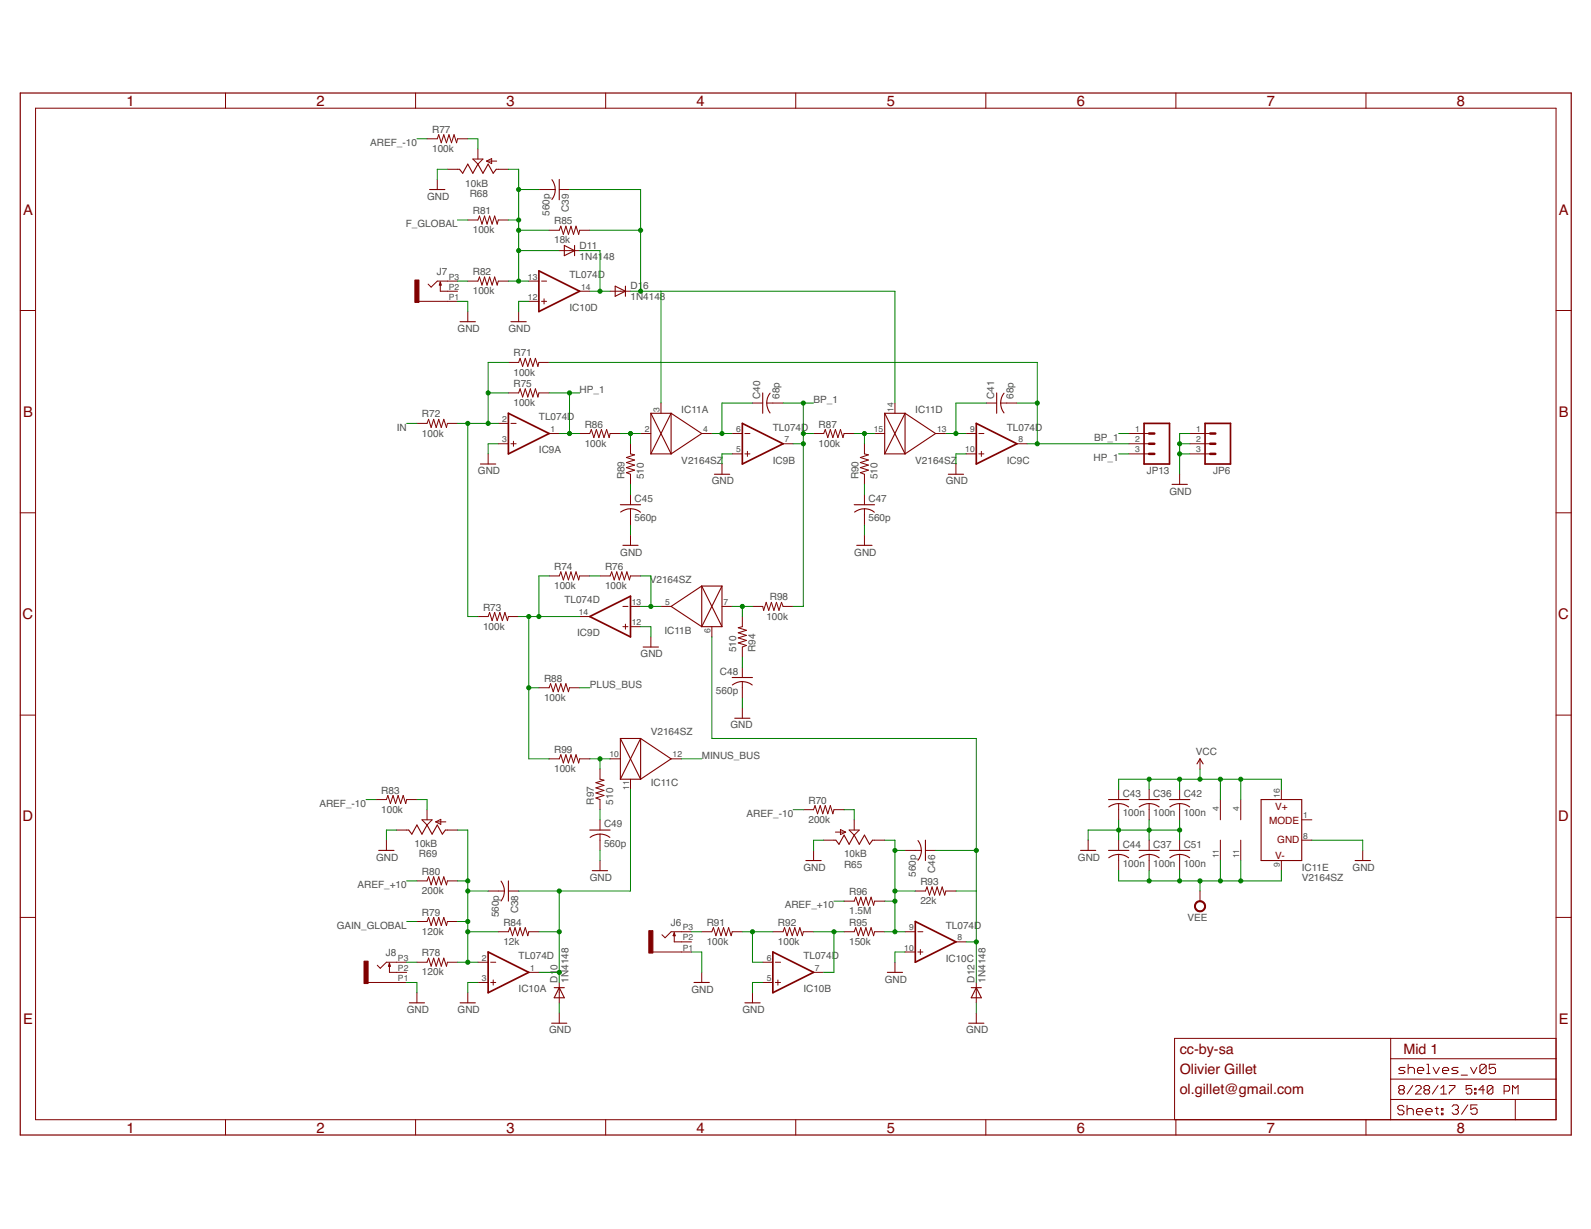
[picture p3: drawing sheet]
<svg xmlns="http://www.w3.org/2000/svg" width="279mm" height="216mm" viewBox="0 0 279 216" stroke-linecap="round" stroke-linejoin="round" font-family="sans-serif">
<g fill="none" stroke="#800000" stroke-width=".18">
<path d="M6.2 19h267.1v177.7h-267.1zM39.6 16.3v2.7M73 16.3v2.7M106.4 16.3v2.7M139.7 16.3v2.7M173.1 16.3v2.7M206.5 16.3v2.7M239.9 16.3v2.7M75 24.4h1.8l.2-.7 .5 1.4 .4-1.4 .5 1.4 .4-1.4 .5 1.4 .4-1.4 .5 1.4 .1-.7h1.8M76.8 31.5v1.8M78.6 29.7h2.1M82.1 38.7h1.8l.3-.7 .4 1.4 .5-1.4 .4 1.4 .5-1.4 .4 1.4 .5-1.4 .4 1.4 .2-.7h1.8"/>
<path d="M83 27.9h1.8l-.9 .9zM83.9 26.2v1.7M85.4 28.3h1.8M85.4 28.3l.9-.4v.8zM87.1 29.7h2.2M94.6 33.3h2.9M98.2 33.3h1.8M3.6 54.5h2.6M73.6 52.9h6.7M77.3 49.6v1.6h3M80.3 49.4h-3.5l-1.1 1-.5-.5M82.1 49.4h1.8l.3-.7 .4 1.4 .5-1.4 .4 1.4 .5-1.4 .4 1.4 .5-1.4 .4 1.4 .2-.7h1.8"/>
<path d="M82.1 54.7v1.8M91.1 54.7v1.8M92.9 49.4h1.7M92.9 52.9h1.7M95.1 49.4h.9M95.1 52.9h.9M95.5 52.5v.9M96.4 40.4h1.8l.3-.7 .4 1.5 .5-1.5 .4 1.5 .5-1.5 .4 1.5 .5-1.5 .4 1.5 .2-.8h1.8M98.2 44h3.6M101.8 51.2h1.8M107.1 51.2h3.6M273.3 54.5h2.6"/>
<path d="M73.2 74.4h1.8l.3-.7 .4 1.4 .5-1.4 .4 1.4 .4-1.4 .5 1.4 .4-1.4 .5 1.4 .2-.7h1.7M85.7 79.7v1.8M87.5 78h1.8M87.5 74.4h1.8M89.3 63.7h1.8l.2-.8 .5 1.5 .4-1.5 .5 1.5 .4-1.5 .5 1.5 .4-1.5 .5 1.5 .1-.7h1.8M89.3 69h1.8l.2-.7 .5 1.4 .4-1.4 .5 1.4 .4-1.4 .5 1.4 .4-1.4 .5 1.4 .1-.7h1.8M89.7 78h.9M89.7 74.4h.9M90.2 77.5v.9M96.4 76.2h1.8M101.8 76.2h1.8l.2-.7 .5 1.4 .4-1.4 .5 1.4 .4-1.4 .5 1.4 .4-1.4 .5 1.4 .1-.7h1.8M110.7 78v1.7l.7 .2-1.4 .5 1.4 .4-1.4 .5 1.4 .4-1.4 .4 1.4 .5-1.4 .4 .7 .3v1.8"/>
<path d="M112.5 76.2h1.8M116.1 70.8v1.8M123.2 76.2h1.8M128.6 76.2h1.8M128.6 79.7h1.8M130.8 76.2h.9M130.8 79.7h.9M131.3 79.3v.9M132.1 70.8h1.8M134.7 70.8h2.8M137.5 78h1.8M142.9 76.2h1.8l.2-.7 .5 1.4 .4-1.4 .5 1.4 .4-1.4 .5 1.4 .4-1.4 .4 1.4 .2-.7h1.8"/>
<path d="M151.8 78v1.7l.7 .2-1.4 .5 1.4 .4-1.4 .5 1.4 .4-1.4 .4 1.4 .5-1.4 .4 .7 .3v1.8M153.6 76.2h1.8M157.2 70.8v1.8M164.3 76.2h1.8M169.7 76.2h1.7M169.7 79.7h1.7M171.9 76.2h.9M171.9 79.7h.9M172.3 79.3v.9M173.2 70.8h1.8M175.7 70.8h2.9M178.6 78h1.8"/>
<path d="M198.2 76.2h3.6M198.2 78h3.6M198.2 79.7h3.6M209 76.2h3.5M209 78h3.5M209 79.7h3.5M3.6 90.1h2.6M110.7 86.9v1.8M110.7 89.4v2.8M110.7 94v1.8M126.8 81.5v1.8M151.8 86.9v1.8"/>
<path d="M151.8 89.4v2.8M151.8 94v1.8M167.9 81.5v1.8M207.2 83.3v1.8M273.3 90.1h2.6M83.9 108.3h1.8l.3-.7 .4 1.4 .5-1.4 .4 1.4 .5-1.4 .4 1.4 .5-1.4 .4 1.4 .2-.7h1.8M96.4 101.2h1.8l.3-.7 .4 1.4 .5-1.4 .4 1.4 .5-1.4 .4 1.4 .5-1.4 .4 1.4 .2-.7h1.8M101.8 108.3h1.8M105.4 101.2h1.7l.3-.7 .5 1.4 .4-1.4 .5 1.4 .4-1.4 .4 1.4 .5-1.4 .4 1.4 .2-.7h1.8M109.4 106.5h.9M109.4 110.1h.9M109.8 109.6v.9"/>
<path d="M110.7 106.5h1.8M110.7 110.1h1.8M114.3 111.9v1.8M116.1 106.5h1.8M125 110.1v1.8M126.8 106.5h1.8M130.4 108.3v1.8l-.8 .2 1.5 .4-1.5 .5 1.5 .4-1.5 .5 1.5 .4-1.5 .4 1.5 .5-.7 .3v1.8M130.4 117.2v1.8M130.4 119.7v2.9M132.1 106.5h1.8l.2 .7 .5-1.4 .4 1.4 .5-1.4 .4 1.4 .5-1.4 .4 1.4 .4-1.4 .3 .7h1.8M3.6 125.6h2.6M94.6 120.8h1.8l.3-.7 .5 1.4 .4-1.4 .4 1.4 .5-1.4 .4 1.4 .5-1.4 .4 1.4 .2-.7h1.8"/>
<path d="M96.4 133.3h1.8l.3-.7 .4 1.4 .5-1.4 .4 1.4 .5-1.4 .4 1.4 .5-1.4 .4 1.4 .2-.7h1.8M105.4 135.1v1.8l.7 .2-1.5 .4 1.5 .5-1.5 .4 1.5 .5-1.5 .4 1.5 .4-1.5 .5 .8 .3v1.7M107.1 133.3h1.8M110.7 136.9v1.8M117.9 133.3h1.8M130.4 124.4v1.8M196.4 138.7v1.8M201.8 138.7v1.8M207.2 138.7v1.8M210.7 133.3v1.8M225 138.7v1.8M273.3 125.6h2.6"/>
<path d="M66.1 140.5h1.8l.2-.8 .5 1.5 .4-1.5 .5 1.5 .4-1.5 .5 1.5 .4-1.5 .4 1.5 .2-.7h1.8M67.9 147.6v1.8M69.6 145.8h2.2M73.2 154.7h1.8l.3-.7 .4 1.4 .5-1.4 .4 1.4 .4-1.4 .5 1.4 .4-1.4 .5 1.4 .2-.7h1.7M74.1 144h1.8l-.9 .9zM75 142.2v1.8M76.5 144.4h1.8M76.5 144.4l.9-.5v.9zM78.2 145.8h2.1M85.7 156.5h2.9M89.3 156.5h1.8M105.4 144v1.8"/>
<path d="M105.4 146.5v2.9M105.4 151.2v1.8M141.1 142.2h1.8l.2-.7 .5 1.5 .4-1.5 .5 1.5 .4-1.5 .5 1.5 .4-1.5 .5 1.5 .2-.8h1.7M142.9 149.4v1.8M144.7 147.6h2.1M146.7 146.2h1.8M147.6 145.7l.9 .5-.9 .4zM148.2 158.3h1.8l.3-.7 .4 1.4 .5-1.4 .4 1.4 .5-1.4 .4 1.4 .5-1.4 .4 1.4 .2-.7h1.8M149.1 145.8h1.8l-.9 .9zM150 144v1.8M153.2 147.6h2.2M158.9 149.4h2.9"/>
<path d="M160.7 156.5h1.8l.3-.7 .4 1.4 .5-1.4 .4 1.4 .5-1.4 .4 1.4 .5-1.4 .4 1.4 .2-.7h1.8M162.5 149.4h1.8M191.1 147.6v1.8M196.4 141.2v2.8M196.4 147.6v1.8M196.4 150.1v2.9M201.8 141.2v2.8M201.8 147.6v1.8M201.8 150.1v2.9M207.2 141.2v2.8M207.2 147.6v1.8M207.2 150.1v2.9"/>
<path d="M210.7 156.5v1.8M214.3 140.5v3.5M214.3 147.6v3.6M217.9 140.5v3.5M217.9 147.6v3.6M225 151.2v1.8M228.6 147.6h1.8M228.6 144h1.8M239.3 149.4v1.8M3.6 161.2h2.6M64.6 172.6h6.8M68.4 169.2v1.6h3"/>
<path d="M71.4 169h-3.5l-1.1 1.1-.5-.5M73.2 169h1.8l.3-.7 .4 1.4 .5-1.4 .4 1.4 .4-1.4 .5 1.4 .4-1.4 .5 1.4 .2-.7h1.7M73.2 174.4v1.8M73.2 161.9h1.8l.3-.7 .4 1.4 .5-1.4 .4 1.4 .4-1.4 .5 1.4 .4-1.4 .5 1.4 .2-.7h1.7M82.1 174.4v1.8M83.9 169h1.8M83.9 172.6h1.8M86.2 169h.9M86.2 172.6h.9M86.6 172.1v1M87.5 163.7h1.8l.3-.7 .4 1.4 .4-1.4 .5 1.4 .4-1.4 .5 1.4 .4-1.4 .5 1.4 .2-.7h1.7M92.9 170.8h1.7"/>
<path d="M98.2 172.6v3.6M98.2 178v1.7M114.7 167.2h6.7M118.4 163.9v1.6h3M121.4 163.7h-3.5l-1.1 1-.6-.5M123.2 163.7h1.8l.3-.7 .4 1.4 .5-1.4 .4 1.4 .5-1.4 .4 1.4 .5-1.4 .4 1.4 .2-.7h1.8M123.2 170.8v1.8M132.1 174.4v1.8M133.9 169h1.8M133.9 172.6h1.8M135.7 163.7h1.8l.3-.7 .4 1.4 .5-1.4 .4 1.4 .5-1.4 .4 1.4 .5-1.4 .4 1.4 .2-.7h1.8M136.2 169h.9"/>
<path d="M136.2 172.6h.9M136.6 172.1v1M142.9 170.8h1.8M148.2 163.7h1.8l.3-.7 .4 1.4 .5-1.4 .4 1.4 .5-1.4 .4 1.4 .5-1.4 .4 1.4 .2-.7h1.8M157.2 169v1.8M158.9 163.7h1.8M158.9 167.2h1.8M161.2 163.7h.9M161.2 167.2h.9M161.6 166.8v.9M167.9 165.5h1.8M171.4 172.6v3.6"/>
<path d="M171.4 178v1.7M273.3 161.2h2.6M39.6 196.7v2.7M73 196.7v2.7M106.4 196.7v2.7M139.7 196.7v2.7M173.1 196.7v2.7M206.5 196.7v2.7M239.9 196.7v2.7M244.2 193.1h29.1M244.2 182.4v14.3M244.2 189.6h29.1"/>
<path d="M244.2 186h29.1M245.9 191.5l-.3-.3v-.3l.3-.2h.5l.2 .2v.3l-.2 .3M245.9 191.5l-.3 .2v.2l.3 .3h.5l.2-.3v-.2l-.2-.2M245.9 191.5h.5M246.5 194.5l-.2-.3h-.6l-.2 .3v.2l.2 .3h.6l.2 .3v.3l-.2 .2h-.6l-.2-.2M246.7 187.5h-.8l-.3 .3 .3 .2h.6l.2 .3-.2 .3h-.9M247.1 195l.3-.3h.5l.3 .3v.8M247.1 194.2v1.6M247.3 187.8l.3-.3h.5l.3 .3v.8M247.3 187v1.6M248.1 190.7l-1 1.5M248.6 190.9l.2-.2h.5l.3 .2v.3l-1 1h1"/>
<path d="M248.8 195.3h1.1v-.3l-.3-.3h-.6l-.2 .3v.6l.2 .2h.6M248.9 188h1.1v-.2l-.3-.3h-.5l-.3 .3v.5l.3 .3h.5M250.3 191.5l-.2-.3v-.3l.2-.2h.5l.3 .2v.3l-.3 .3M250.3 191.5l-.2 .2v.2l.2 .3h.5l.3-.3v-.2l-.3-.2M250.3 191.5h.5M250.4 195.3h1.1v-.3l-.3-.3h-.5l-.3 .3v.6l.3 .2h.5M250.6 188.6h.5M250.6 187h.2v1.6M251.7 187.5l.5 1.1 .6-1.1M252 194.7h.6M252.3 194.5v1.1l.3 .2M252.5 190.7l-1 1.5"/>
<path d="M253 192.2h1M253 191.2l.5-.5v1.5M253.1 194.7h.3v.3h-.3zM253.1 195.6h.3v.2h-.3zM253.3 188h1.1v-.2l-.3-.3h-.5l-.3 .3v.5l.3 .3h.5M254.5 190.7h1v.2l-1 1v.3M255 194.4l.3-.3h.5l.3 .3v.2l-.3 .3M255.6 194.9h.2M255.8 194.9l.3 .3v.3l-.3 .2h-.5l-.3-.2M256.1 187.5h-.9l-.2 .3 .2 .2h.6l.3 .3-.3 .3h-.8M256.6 188.9h1.1M257.8 194.1l-1.1 1.6"/>
<path d="M258.3 187.5l.5 1.1 .6-1.1M258.5 190.7h-1v.8l.5-.3h.2l.3 .3v.4l-.3 .3h-.5l-.2-.3M259 191.9h.2v.3h-.2zM259 191.2h.2v.3h-.2zM259.4 194.1h-1.1v.8l.5-.3h.3l.3 .3v.6l-.3 .2h-.5l-.3-.2M260.7 191.5h-1l.7-.8v1.5M261 187.2v1.1l-.3 .3h-.5l-.3-.3M261 187.2l-.3-.2h-.5l-.3 .2v1.1M261 187.2l-1.1 1.1M262.2 190.9l-.3-.2h-.5l-.2 .2v1M262.2 190.9v1l-.3 .3h-.5l-.2-.3M262.2 190.9l-1 1"/>
<path d="M262.6 187h-1.1v.8l.6-.3h.3l.2 .3v.5l-.2 .3h-.6l-.3-.3M264.1 191.7h.8l.2-.2v-.6l-.2-.2h-.8v1.5M265.6 192.2v-1.5l.5 .5 .5-.5v1.5M266.1 193.1v3.6M273.3 182.4h-67v14.3"/>
</g>
<path d="M3.6 16.3h272.3v183.1h-272.3z" fill="none" stroke="#800000" stroke-width=".21"/>
<g fill="none" stroke="#800000" stroke-width=".19">
<path d="M75.4 33.3h2.7M80.7 29.7l.6 .7 .8-1.6 .9 1.6 .9-1.6 .9 1.6 .9-1.6 .9 1.6 .5-.7M96.9 31.6a2.87 2.87 0 0 1 0 3.5M98.2 31.5v3.6M77.3 49.6l.2 .5h-.3zM80.8 56.5h2.7M89.7 56.5h2.7M99.1 43.1l1.8 .9-1.8 .9zM100.9 43.1v1.8M108 50.3l1.8 .9-1.8 .8zM109.8 50.3v1.7M114.3 72.6v7.1"/>
<path d="M114.3 79.7h3.6M114.3 72.6h3.6M114.3 72.6l3.6 7.1M117.9 72.6v7.1M117.9 72.6l-3.6 7.1M117.9 72.6l5.3 3.6-5.3 3.5M133.9 69v3.6M135.2 69.1a2.84 2.84 0 0 0 0 3.4M155.4 79.7h3.5M155.4 72.6h3.5M155.4 72.6v7.1M155.4 72.6l3.5 7.1"/>
<path d="M158.9 72.6v7.1M158.9 72.6l-3.5 7.1M158.9 72.6l5.4 3.6-5.4 3.5M175 69v3.6M176.3 69.1a2.84 2.84 0 0 0 0 3.4M84.4 81.5h2.7M108.9 88.7h3.6M109 90a2.83 2.83 0 0 1 3.5 0M109.4 95.8h2.7M125.5 83.3h2.6M150 88.7h3.6M150.1 90a2.8 2.8 0 0 1 3.4 0"/>
<path d="M150.5 95.8h2.6M166.5 83.3h2.7M205.8 85.1h2.7M112.9 113.7h2.7M123.2 103h3.6M123.2 103v7.1M123.2 110.1h3.6M123.2 103l3.6 7.1M123.2 103l-5.3 3.5 5.3 3.6M126.8 103v7.1M126.8 103l-3.6 7.1M128.6 119h3.5"/>
<path d="M108.9 129.7v7.2M108.9 129.7h3.6M108.9 136.9h3.6M108.9 129.7l3.6 7.2M112.5 129.7v7.2M112.5 129.7l-3.6 7.2M112.5 129.7l5.4 3.6-5.4 3.6M128.6 120.3a2.79 2.79 0 0 1 3.5 0M129 126.2h2.7M210.2 134.2l.5-.9 .6 .9M66.5 149.4h2.7M71.8 145.8l.5 .7 .9-1.6 .9 1.6 .9-1.6 .9 1.6 .9-1.6 .9 1.6 .5-.7"/>
<path d="M88 154.8a2.87 2.87 0 0 1 0 3.5M89.3 154.7v3.6M103.6 145.8h3.5M104 153h2.7M105.4 146.5a2.81 2.81 0 0 1 1.7 .6M105.4 146.5a2.85 2.85 0 0 0-1.8 .6M141.5 151.2h2.7M146.8 147.6l.5 .7 .9-1.6 .9 1.6 .9-1.6 .9 1.6 .9-1.6 .9 1.6 .5-.7M161.2 147.7a2.7 2.7 0 0 1 .6 1.7M161.8 149.4a3 3 0 0 1-.6 1.7M162.5 147.6v3.6M189.8 149.4h2.6"/>
<path d="M194.7 140.5h3.5M194.7 149.4h3.5M194.7 141.8a2.87 2.87 0 0 1 3.5 0M194.7 150.7a2.87 2.87 0 0 1 3.5 0M200 140.5h3.6M200 149.4h3.6M200.1 141.8a2.87 2.87 0 0 1 3.5 0M200.1 150.7a2.87 2.87 0 0 1 3.5 0M205.4 140.5h3.6M205.4 149.4h3.6M205.4 141.8a2.84 2.84 0 0 1 3.5 0M205.4 150.7a2.84 2.84 0 0 1 3.5 0"/>
<path d="M221.5 140.5h7.1v10.7h-7.1zM238 151.2h2.7M68.4 169.2l.2 .5h-.4zM71.9 176.2h2.6M80.8 176.2h2.7M96.9 179.7h2.6M97.3 173.5h1.8M98.2 173.5l.9 1.8h-1.8zM118.4 163.9l.2 .5h-.4zM121.9 172.6h2.7M130.8 176.2h2.7M155.8 170.8h2.7"/>
<path d="M170.1 179.7h2.7M170.6 173.5h1.7M171.4 173.5l.9 1.8h-1.7z"/>
</g>
<path d="M210.1 158.4a.98 .98 0 0 1 1.5 .4 .98 .98 0 0 1-.6 1.3 .98 .98 0 0 1-1.2-.9h.1a.81 .81 0 0 1 1.1-.8 .81 .81 0 0 1 .3 1.4 .81 .81 0 0 1-1.3-.4l-.1-.2h-.1v-.3z" fill-rule="evenodd" fill="#800000" stroke="#800000" stroke-width=".18"/>
<g fill="#800000" stroke="#800000" stroke-width=".18">
<path d="M72.9 49.2h.7v3.9h-.7z"/>
<path d="M63.9 168.8h.7v4h-.7z"/>
<path d="M113.9 163.5h.8v3.9h-.8z"/>
</g>
<path d="M94.6 47.6l7.2 3.6-7.2 3.5zM89.3 72.6l7.1 3.6-7.1 3.5zM130.4 74.4l7.1 3.6-7.1 3.5zM171.4 74.4l7.2 3.6-7.2 3.5zM200.9 74.4h4.5v7.1h-4.5zM211.6 74.4h4.5v7.1h-4.5zM103.6 108.3l7.1-3.6v7.2zM85.7 167.2l7.2 3.6-7.2 3.6zM135.7 167.2l7.2 3.6-7.2 3.6zM160.7 161.9l7.2 3.6-7.2 3.5z" fill="none" stroke="#800000" stroke-width=".3"/>
<path d="M201.8 79.7h.9M201.8 78h.9M201.8 76.2h.9M212.5 79.7h.9M212.5 78h.9M212.5 76.2h.9" fill="none" stroke="#800000" stroke-width=".44"/>
<g fill="none" stroke="#008000" stroke-width=".18">
<path d="M73.2 24.4h1.8M78.6 29.7h-1.8v1.8M80.3 38.7h1.8M82.1 24.4h1.8v1.8M89.3 29.7h1.8v19.7M89.3 38.7h1.8M91.1 33.3h3.5M100 33.3h12.5v17.9M80.3 52.9h1.8v1.8M80.3 49.4h1.8M89.3 49.4h3.6M91.1 40.4h5.3"/>
<path d="M91.1 44h7.1M92.9 52.9h-1.8v1.8M101.8 44h3.6v7.2M103.6 40.4h8.9M103.6 51.2h3.5M110.7 51.2h46.5v19.6M116.1 51.2v19.6M71.4 74.4h1.8M80.3 74.4h7.2M82.1 74.4v33.9h1.8M85.7 69h3.6M87.5 78h-1.8v1.7"/>
<path d="M89.3 63.7h-3.6v10.7M96.4 69h5.4M96.4 63.7h85.8v14.3M98.2 76.2h3.6M100 69v7.2M108.9 76.2h3.6M110.7 76.2v1.8M125 76.2h3.6M128.6 79.7h-1.8v1.8M132.1 70.8h-5.3v5.4M137.5 70.8h5.4M139.3 78h1.8"/>
<path d="M141.1 76.2h1.8M141.1 70.8v35.7h-1.8M150 76.2h3.6M151.8 76.2v1.8M166.1 76.2h3.6M169.7 79.7h-1.8v1.8M173.2 70.8h-5.3v5.4M178.6 70.8h3.6M180.4 78h17.8M196.4 79.7h1.8M196.4 76.2h1.8M207.2 78h1.8"/>
<path d="M207.2 79.7h1.8M209 76.2h-1.8v7.1M110.7 85.1v1.8M110.7 92.2v1.8M151.8 85.1v1.8M151.8 92.2v1.8M91.1 108.3h10.7M92.9 108.3v25h3.5M96.4 101.2h-1.8v7.1M103.6 101.2h1.8M112.5 110.1h1.8v1.8M112.5 101.2h1.8v5.3"/>
<path d="M112.5 106.5h3.6M125 111.9v17.8h46.4v42.9M128.6 106.5h3.5M130.4 106.5v1.8M130.4 115.5v1.7M92.9 120.8h1.7M101.8 120.8h1.8M103.6 133.3h3.5M105.4 133.3v1.8M110.7 138.7v17.8h-19.6M119.7 133.3h3.5M130.4 122.6v1.8"/>
<path d="M196.4 138.7v-1.8h28.6v1.8M201.8 136.9v1.8M207.2 136.9v1.8M210.7 135.1v1.8M214.3 136.9v3.6M217.9 136.9v3.6M64.3 140.5h1.8M69.6 145.8h-1.7v1.8M71.4 154.7h1.8M73.2 140.5h1.8v1.7M80.3 145.8h1.8v23.2M80.3 154.7h1.8"/>
<path d="M82.1 156.5h3.6M98.2 156.5v16.1M105.4 142.2v1.8M105.4 149.4v1.8M139.3 142.2h1.8M144.7 147.6h-1.8v1.8M146.5 158.3h1.7M148.2 142.2h1.8v1.8M155.4 147.6h1.8v16.1M155.4 158.3h1.8M157.2 156.5h3.5M157.2 149.4h1.7"/>
<path d="M164.3 149.4h7.1M167.9 156.5h3.5M196.4 144v3.6M196.4 153v1.7h28.6v-1.7M201.8 144v3.6M201.8 153v1.7M207.2 144v3.6M207.2 153v1.7M207.2 145.8h-16.1v1.8M210.7 154.7v1.8M214.3 151.2v3.5M217.9 151.2v3.5"/>
<path d="M230.4 147.6h8.9v1.8M71.4 172.6h1.8v1.8M71.4 169h1.8M71.4 161.9h1.8M80.3 169h3.6M80.3 161.9h1.8M82.1 163.7h5.4M83.9 172.6h-1.8v1.8M94.6 170.8h3.6M94.6 163.7h3.6M98.2 176.2v1.8M121.4 167.2h1.8v3.6"/>
<path d="M121.4 163.7h1.8M130.4 163.7h5.3M132.1 163.7v5.3h1.8M133.9 172.6h-1.8v1.8M142.9 163.7h5.3M146.5 163.7v7.1h-1.8M155.4 163.7h3.5M158.9 167.2h-1.7v1.8M169.7 165.5h1.7M171.4 176.2v1.8"/>
</g>
<g fill="#008000" stroke="#008000" stroke-width=".18">
<circle cx="196.4" cy="145.8" r=".36"/>
<circle cx="201.8" cy="145.8" r=".36"/>
<circle cx="207.2" cy="145.8" r=".36"/>
<circle cx="207.2" cy="79.7" r=".36"/>
<circle cx="207.2" cy="78" r=".36"/>
<circle cx="217.9" cy="136.9" r=".36"/>
<circle cx="214.3" cy="136.9" r=".36"/>
<circle cx="210.7" cy="136.9" r=".36"/>
<circle cx="207.2" cy="136.9" r=".36"/>
<circle cx="201.8" cy="136.9" r=".36"/>
<circle cx="217.9" cy="154.7" r=".36"/>
<circle cx="214.3" cy="154.7" r=".36"/>
<circle cx="201.8" cy="154.7" r=".36"/>
<circle cx="207.2" cy="154.7" r=".36"/>
<circle cx="210.7" cy="154.7" r=".36"/>
<circle cx="98.2" cy="170.8" r=".36"/>
<circle cx="98.2" cy="163.7" r=".36"/>
<circle cx="98.2" cy="156.5" r=".36"/>
<circle cx="82.1" cy="163.7" r=".36"/>
<circle cx="82.1" cy="169" r=".36"/>
<circle cx="82.1" cy="156.5" r=".36"/>
<circle cx="82.1" cy="161.9" r=".36"/>
<circle cx="82.1" cy="154.7" r=".36"/>
<circle cx="91.1" cy="49.4" r=".36"/>
<circle cx="91.1" cy="40.4" r=".36"/>
<circle cx="91.1" cy="38.7" r=".36"/>
<circle cx="91.1" cy="33.3" r=".36"/>
<circle cx="91.1" cy="44" r=".36"/>
<circle cx="105.4" cy="133.3" r=".36"/>
<circle cx="85.7" cy="74.4" r=".36"/>
<circle cx="85.7" cy="69" r=".36"/>
<circle cx="82.1" cy="74.4" r=".36"/>
<circle cx="100" cy="76.2" r=".36"/>
<circle cx="100" cy="69" r=".36"/>
<circle cx="110.7" cy="76.2" r=".36"/>
<circle cx="126.8" cy="76.2" r=".36"/>
<circle cx="141.1" cy="76.2" r=".36"/>
<circle cx="141.1" cy="78" r=".36"/>
<circle cx="141.1" cy="70.8" r=".36"/>
<circle cx="151.8" cy="76.2" r=".36"/>
<circle cx="167.9" cy="76.2" r=".36"/>
<circle cx="182.2" cy="70.8" r=".36"/>
<circle cx="182.2" cy="78" r=".36"/>
<circle cx="130.4" cy="106.5" r=".36"/>
<circle cx="112.5" cy="51.2" r=".36"/>
<circle cx="112.5" cy="40.4" r=".36"/>
<circle cx="114.3" cy="106.5" r=".36"/>
<circle cx="94.6" cy="108.3" r=".36"/>
<circle cx="92.9" cy="120.8" r=".36"/>
<circle cx="92.9" cy="108.3" r=".36"/>
<circle cx="171.4" cy="165.5" r=".36"/>
<circle cx="171.4" cy="149.4" r=".36"/>
<circle cx="157.2" cy="156.5" r=".36"/>
<circle cx="157.2" cy="149.4" r=".36"/>
<circle cx="157.2" cy="158.3" r=".36"/>
<circle cx="157.2" cy="163.7" r=".36"/>
<circle cx="146.5" cy="163.7" r=".36"/>
<circle cx="132.1" cy="163.7" r=".36"/>
<circle cx="105.4" cy="51.2" r=".36"/>
</g>
<g font-size="2.6" fill="#800000">
<text x="22.2" y="18.6">1</text>
<text x="55.6" y="18.6">2</text>
<text x="89" y="18.6">3</text>
<text x="122.3" y="18.6">4</text>
<text x="155.7" y="18.6">5</text>
<text x="189.1" y="18.6">6</text>
<text x="222.5" y="18.6">7</text>
<text x="255.8" y="18.6">8</text>
<text x="4" y="37.7">A</text>
<text x="273.7" y="37.7">A</text>
<text x="4" y="73.2">B</text>
<text x="273.7" y="73.2">B</text>
<text x="4" y="108.8">C</text>
<text x="273.7" y="108.8">C</text>
<text x="4" y="144.3">D</text>
<text x="273.7" y="144.3">D</text>
<text x="4" y="179.9">E</text>
<text x="273.7" y="179.9">E</text>
<text x="22.2" y="199">1</text>
<text x="55.6" y="199">2</text>
<text x="89" y="199">3</text>
<text x="122.3" y="199">4</text>
<text x="155.7" y="199">5</text>
<text x="189.1" y="199">6</text>
<text x="222.5" y="199">7</text>
<text x="255.8" y="199">8</text>
</g>
<g font-size="2.5" fill="#800000">
<text x="207.2" y="185.1">cc-by-sa</text>
<text x="246.5" y="185.1">Mid 1</text>
<text x="207.2" y="188.7">Olivier Gillet</text>
<text x="207.2" y="192.2">ol.gillet@gmail.com</text>
</g>
<g font-size="1.8" fill="#505050">
<text x="75.9" y="23.3">R77</text>
<text x="65" y="25.6">AREF_-10</text>
<text x="75.9" y="26.7">100k</text>
<text x="75" y="35.1">GND</text>
<text x="81.7" y="32.8">10kB</text>
<text x="82.5" y="34.6">R68</text>
<text x="71.3" y="39.9">F_GLOBAL</text>
<text x="83" y="41">100k</text>
<text x="83" y="37.6">R81</text>
<text x="96.5" y="37.9" transform="rotate(-90 96.5 37.9)">560p</text>
<text x="97.3" y="39.4">R85</text>
<text x="99.9" y="37.2" transform="rotate(-90 99.9 37.2)">C39</text>
<text x="97.3" y="42.8">18k</text>
<text x="101.8" y="45.6">1N4148</text>
<text x="101.8" y="43.7">D11</text>
<text x="76.7" y="48.3">J7</text>
<text x="83" y="51.7">100k</text>
<text x="83" y="48.3">R82</text>
<text x="100" y="48.8">TL074D</text>
<text x="110.7" y="52.8">1N4148</text>
<text x="110.7" y="50.8">D1</text>
<text x="113" y="50.8">6</text>
<text x="80.4" y="58.3">GND</text>
<text x="89.3" y="58.3">GND</text>
<text x="100" y="54.6">IC10D</text>
<text x="90.2" y="66">100k</text>
<text x="90.2" y="62.6">R71</text>
<text x="90.2" y="71.3">100k</text>
<text x="90.2" y="68">R75</text>
<text x="101.8" y="69">HP_1</text>
<text x="133.5" y="70.1" transform="rotate(-90 133.5 70.1)">C40</text>
<text x="136.9" y="70.1" transform="rotate(-90 136.9 70.1)">68p</text>
<text x="142.9" y="70.8">BP_1</text>
<text x="174.6" y="70.1" transform="rotate(-90 174.6 70.1)">C41</text>
<text x="178" y="70.1" transform="rotate(-90 178 70.1)">68p</text>
<text x="69.7" y="75.6">IN</text>
<text x="74.1" y="76.7">100k</text>
<text x="74.1" y="73.3">R72</text>
<text x="94.6" y="73.8">TL074D</text>
<text x="102.7" y="75.1">R86</text>
<text x="119.7" y="72.6">IC11A</text>
<text x="135.7" y="75.6">TL074D</text>
<text x="143.8" y="75.1">R87</text>
<text x="160.7" y="72.6">IC11D</text>
<text x="176.8" y="75.6">TL074D</text>
<text x="192.2" y="77.4">BP_1</text>
<text x="83.9" y="83.3">GND</text>
<text x="94.6" y="79.6">IC9A</text>
<text x="102.7" y="78.5">100k</text>
<text x="119.7" y="81.5">V2164SZ</text>
<text x="135.7" y="81.4">IC9B</text>
<text x="143.8" y="78.5">100k</text>
<text x="160.7" y="81.5">V2164SZ</text>
<text x="176.8" y="81.4">IC9C</text>
<text x="192" y="81">HP_1</text>
<text x="201.4" y="83.3">JP13</text>
<text x="213.1" y="83.3">JP6</text>
<text x="109.7" y="84.2" transform="rotate(-90 109.7 84.2)">R89</text>
<text x="111.4" y="88.2">C45</text>
<text x="113" y="84.2" transform="rotate(-90 113 84.2)">510</text>
<text x="125" y="85.1">GND</text>
<text x="150.7" y="84.2" transform="rotate(-90 150.7 84.2)">R90</text>
<text x="152.5" y="88.2">C47</text>
<text x="154.1" y="84.2" transform="rotate(-90 154.1 84.2)">510</text>
<text x="166.1" y="85.1">GND</text>
<text x="205.4" y="86.9">GND</text>
<text x="111.4" y="91.6">560p</text>
<text x="152.5" y="91.6">560p</text>
<text x="97.3" y="100.1">R74</text>
<text x="106.3" y="100.1">R76</text>
<text x="108.9" y="97.6">GND</text>
<text x="150" y="97.6">GND</text>
<text x="84.8" y="107.3">R73</text>
<text x="97.3" y="103.5">100k</text>
<text x="99.1" y="106">TL074D</text>
<text x="106.3" y="103.5">100k</text>
<text x="114.1" y="102.4">V2164SZ</text>
<text x="135.2" y="105.5">R98</text>
<text x="84.8" y="110.6">100k</text>
<text x="101.4" y="111.8">IC9D</text>
<text x="116.7" y="111.3">IC11B</text>
<text x="134.6" y="108.8">100k</text>
<text x="95.5" y="119.8">R88</text>
<text x="112.5" y="115.5">GND</text>
<text x="126.4" y="118.6">C48</text>
<text x="129.3" y="114.6" transform="rotate(-90 129.3 114.6)">510</text>
<text x="132.7" y="114.6" transform="rotate(-90 132.7 114.6)">R94</text>
<text x="95.5" y="123.1">100k</text>
<text x="103.6" y="120.8">PLUS_BUS</text>
<text x="125.7" y="122">560p</text>
<text x="114.3" y="129.2">V2164SZ</text>
<text x="128.3" y="128">GND</text>
<text x="97.3" y="135.6">100k</text>
<text x="97.3" y="132.3">R99</text>
<text x="123.2" y="133.3">MINUS_BUS</text>
<text x="210" y="132.6">VCC</text>
<text x="56.1" y="141.7">AREF_-10</text>
<text x="67" y="142.8">100k</text>
<text x="67" y="139.4">R83</text>
<text x="104.3" y="141.3" transform="rotate(-90 104.3 141.3)">R97</text>
<text x="107.7" y="141.3" transform="rotate(-90 107.7 141.3)">510</text>
<text x="114.3" y="138.1">IC11C</text>
<text x="131.1" y="143.5">AREF_-10</text>
<text x="142" y="141.2">R70</text>
<text x="197.2" y="143.4">100n</text>
<text x="197.2" y="140">C43</text>
<text x="202.5" y="143.4">100n</text>
<text x="202.5" y="140">C36</text>
<text x="207.9" y="143.4">100n</text>
<text x="207.9" y="140">C42</text>
<text x="72.8" y="148.8">10kB</text>
<text x="106.1" y="148.8">560p</text>
<text x="106.1" y="145.4">C49</text>
<text x="142" y="144.6">200k</text>
<text x="197.2" y="148.9">C44</text>
<text x="202.5" y="148.9">C37</text>
<text x="207.9" y="148.9">C51</text>
<text x="62.8" y="156">AREF_+10</text>
<text x="66.1" y="151.2">GND</text>
<text x="73.6" y="150.6">R69</text>
<text x="74.1" y="153.7">R80</text>
<text x="103.6" y="154.7">GND</text>
<text x="141.1" y="153">GND</text>
<text x="148.2" y="150.6">10kB</text>
<text x="148.2" y="152.4">R65</text>
<text x="160.8" y="154" transform="rotate(-90 160.8 154)">560p</text>
<text x="161.6" y="155.5">R93</text>
<text x="164.2" y="153.3" transform="rotate(-90 164.2 153.3)">C46</text>
<text x="189.3" y="151.2">GND</text>
<text x="197.2" y="152.3">100n</text>
<text x="202.5" y="152.3">100n</text>
<text x="207.9" y="152.3">100n</text>
<text x="228.6" y="154.7">V2164SZ</text>
<text x="228.6" y="153">IC11E</text>
<text x="237.5" y="153">GND</text>
<text x="74.1" y="157.1">200k</text>
<text x="74.1" y="160.8">R79</text>
<text x="87.6" y="161.2" transform="rotate(-90 87.6 161.2)">560p</text>
<text x="91" y="160.5" transform="rotate(-90 91 160.5)">C38</text>
<text x="137.8" y="159.6">AREF_+10</text>
<text x="149.1" y="160.6">1.5M</text>
<text x="149.1" y="157.3">R96</text>
<text x="161.6" y="158.9">22k</text>
<text x="208.6" y="161.8">VEE</text>
<text x="59.1" y="163.1">GAIN_GLOBAL</text>
<text x="67.8" y="168">J8</text>
<text x="74.1" y="164.2">120k</text>
<text x="74.1" y="168">R78</text>
<text x="88.4" y="166">12k</text>
<text x="88.4" y="162.6">R84</text>
<text x="117.8" y="162.6">J6</text>
<text x="124.1" y="166">100k</text>
<text x="124.1" y="162.6">R91</text>
<text x="136.6" y="166">100k</text>
<text x="136.6" y="162.6">R92</text>
<text x="149.1" y="166">150k</text>
<text x="149.1" y="162.6">R95</text>
<text x="166.1" y="163.1">TL074D</text>
<text x="74.1" y="171.4">120k</text>
<text x="91.1" y="168.5">TL074D</text>
<text x="97.9" y="172.6" transform="rotate(-90 97.9 172.6)">D1</text>
<text x="97.9" y="170.4" transform="rotate(-90 97.9 170.4)">0</text>
<text x="99.8" y="172.6" transform="rotate(-90 99.8 172.6)">1N4148</text>
<text x="141.1" y="168.5">TL074D</text>
<text x="155.4" y="172.6">GND</text>
<text x="166.1" y="168.9">IC10C</text>
<text x="171.1" y="172.6" transform="rotate(-90 171.1 172.6)">D12</text>
<text x="173.1" y="172.6" transform="rotate(-90 173.1 172.6)">1N4148</text>
<text x="71.4" y="178">GND</text>
<text x="80.4" y="178">GND</text>
<text x="91.1" y="174.3">IC10A</text>
<text x="121.4" y="174.4">GND</text>
<text x="130.4" y="178">GND</text>
<text x="141.1" y="174.3">IC10B</text>
<text x="96.4" y="181.5">GND</text>
<text x="169.7" y="181.5">GND</text>
</g>
<g font-size="1.8" fill="#800000">
<text x="224" y="142.2">V+</text>
<text x="222.9" y="144.7">MODE</text>
<text x="224.3" y="148.1">GND</text>
<text x="224" y="150.8">V-</text>
</g>
<g font-size="1.5" fill="#505050">
<text x="78.8" y="52.7">P1</text>
<text x="78.8" y="49.1">P3</text>
<text x="78.8" y="50.9">P2</text>
<text x="92.7" y="49.1">13</text>
<text x="92.7" y="52.7">12</text>
<text x="102" y="50.9">14</text>
<text x="88.2" y="74.1">2</text>
<text x="88.2" y="77.7">3</text>
<text x="96.7" y="75.9">1</text>
<text x="113.2" y="75.9">2</text>
<text x="115.8" y="72.3" transform="rotate(-90 115.8 72.3)">3</text>
<text x="123.5" y="75.9">4</text>
<text x="129.3" y="75.9">6</text>
<text x="137.8" y="77.7">7</text>
<text x="153.4" y="75.9">15</text>
<text x="156.9" y="72.3" transform="rotate(-90 156.9 72.3)">14</text>
<text x="164.6" y="75.9">13</text>
<text x="170.4" y="75.9">9</text>
<text x="178.8" y="77.7">8</text>
<text x="199.3" y="75.9">1</text>
<text x="199.3" y="77.7">2</text>
<text x="210.1" y="75.9">1</text>
<text x="210.1" y="77.7">2</text>
<text x="129.3" y="79.5">5</text>
<text x="169.5" y="79.5">10</text>
<text x="199.3" y="79.5">3</text>
<text x="210.1" y="79.5">3</text>
<text x="111" y="106.3">13</text>
<text x="116.8" y="106.3">5</text>
<text x="127" y="106.3">7</text>
<text x="101.7" y="108.1">14</text>
<text x="111" y="109.8">12</text>
<text x="124.8" y="111.2" transform="rotate(-90 124.8 111.2)">6</text>
<text x="107" y="133.1">10</text>
<text x="118.1" y="133.1">12</text>
<text x="110.5" y="138.7" transform="rotate(-90 110.5 138.7)">11</text>
<text x="214.1" y="142.4" transform="rotate(-90 214.1 142.4)">4</text>
<text x="217.6" y="142.4" transform="rotate(-90 217.6 142.4)">4</text>
<text x="224.8" y="140.2" transform="rotate(-90 224.8 140.2)">16</text>
<text x="228.9" y="143.8">1</text>
<text x="228.9" y="147.3">8</text>
<text x="214.1" y="150.8" transform="rotate(-90 214.1 150.8)">11</text>
<text x="217.6" y="150.8" transform="rotate(-90 217.6 150.8)">11</text>
<text x="224.8" y="152.2" transform="rotate(-90 224.8 152.2)">9</text>
<text x="119.9" y="167">P1</text>
<text x="119.9" y="163.4">P3</text>
<text x="119.9" y="165.2">P2</text>
<text x="158.8" y="167">10</text>
<text x="159.7" y="163.4">9</text>
<text x="168.1" y="165.2">8</text>
<text x="69.9" y="172.4">P1</text>
<text x="69.9" y="168.8">P3</text>
<text x="69.9" y="170.6">P2</text>
<text x="84.6" y="168.8">2</text>
<text x="84.6" y="172.4">3</text>
<text x="93.1" y="170.6">1</text>
<text x="134.6" y="168.8">6</text>
<text x="134.6" y="172.4">5</text>
<text x="143.1" y="170.6">7</text>
</g>
</svg>
